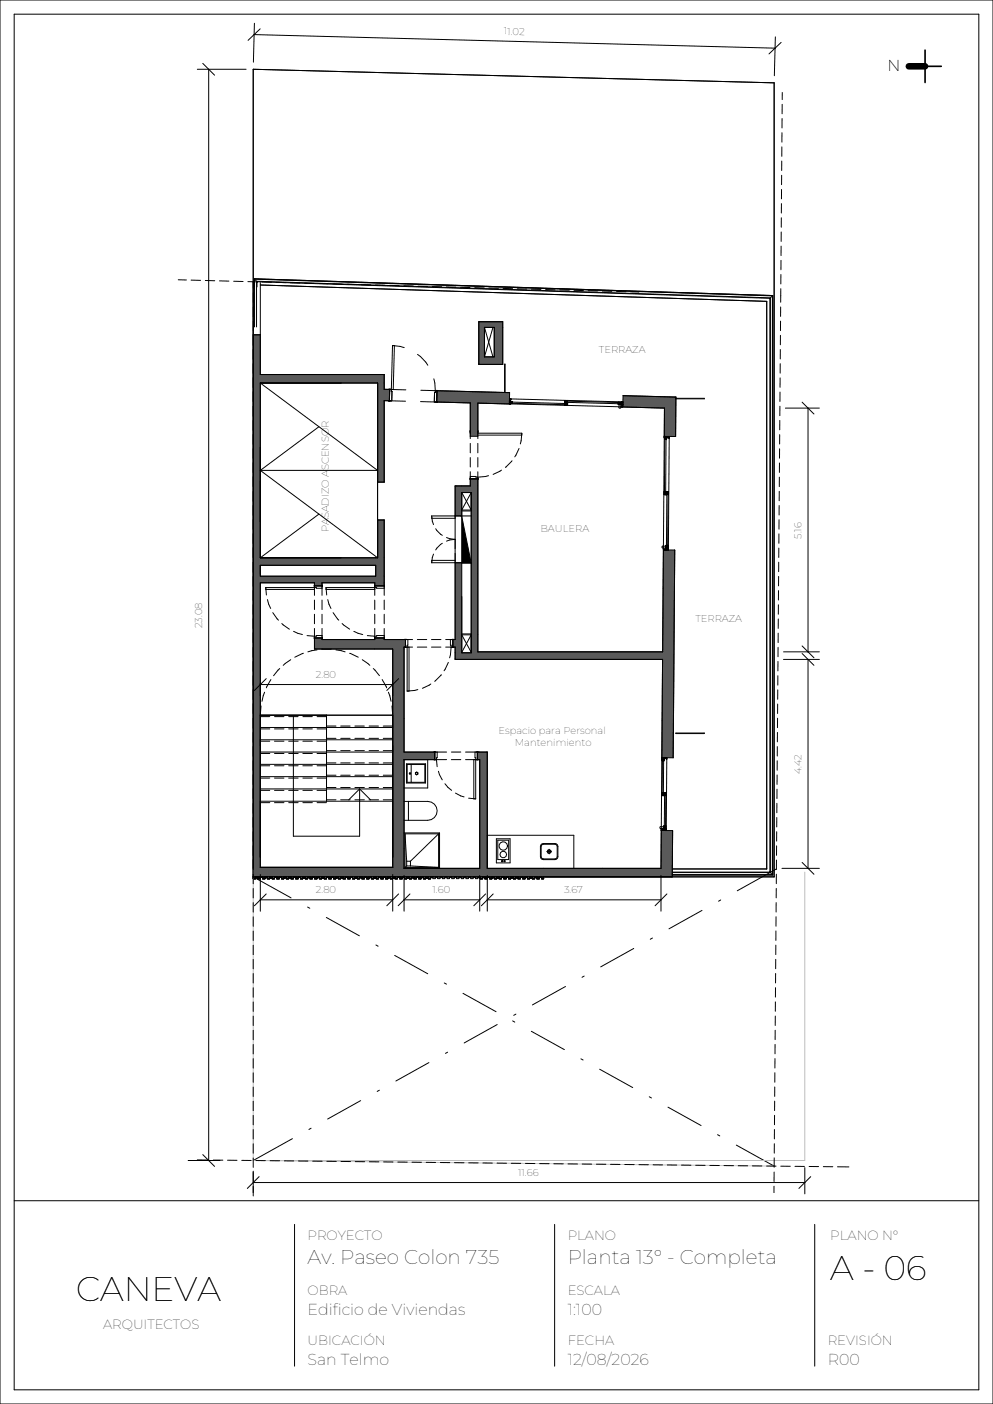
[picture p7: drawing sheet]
<svg xmlns="http://www.w3.org/2000/svg" width="210mm" height="297mm" viewBox="0 0 210 297" stroke-linecap="round" stroke-linejoin="round" font-family="sans-serif">
<path d="M53.9 70.8h1.1z" fill="#5a5a5a"/>
<path d="M97.6 109.2l2 9.9h-2z" fill="#000"/>
<path d="M53.5 70.8v114.7h88.7v-9.8h-2.4v8h-36.8v-24.6h-2.1v1.6h.5v23h-16v-23h6.5v-1.6h-6.5v-22.2h.3v-1.6h-4.5v-.4h-2v.4h-11.1v-.4h-1.6v2.4h16.5v46.2h-28v-60.2h11.5v.6h1.6v-.6h11.1v.6h2v-13.9h-1.4v8h-24.8v-37h24.8v21h1.4v-17.3l1.1 .1 .1-2.4-1.2-.1v-3.1h-26.2v-8.4zM96.2 102.8v6.3h1.4v-4.9h2v33.9h-2v-19.1h-1.4v16.3h-.5v1.6h.5v2.6h43.9l-.2 20.8h2.4l.4-44h-2.4l-.2 21.6h-39.1v-36.6h-1.6v1.5zM55 119.6h24.4v2.3h-24.4zM131.7 83.7v2.4l8.8 .2v6h2.4v-8.3zM92.4 82.6l-.1 2.4 7.1 .2v7.1h1.6v-7l6.7 .1 .1-2.4zM101.2 68v9.1h5.1v-9.1zM102.4 69.2h2.1v6.3h-2.1z" fill="#5a5a5a"/>
<g fill="none" stroke="#000" stroke-width=".21">
<path d="M165.4 19.6v1.5M165.3 37.1v2M165.3 34.1v2M165.3 31.1v2M165.3 28.1v2M165.4 25.1v2M165.4 22.1v2M37.7 59.2h1.7M40.4 59.2l2 .1M43.4 59.3l2 .1M46.4 59.4l2 .1M49.4 59.5h2"/>
<path d="M52.4 59.6h2M53.5 59.6h.2M53.8 59v10.2M53.8 59l.4 .5M53.8 59l109.5 3.6M54.2 59.5l108.7 3.5M54.2 59.5v9.7M54.3 59.6l.2 .1M54.3 59.6l108.5 3.5M54.3 59.6v1.1M55 59.8v19.4h26.2v3.1l4.6 .2M55.4 59.6l2 .1"/>
<path d="M58.4 59.7l2 .1M61.4 59.8l2 .1M64.4 59.9h2M67.4 60h2M165.1 58.1v2M165.1 55.1v2M165.2 52.1v2M165.2 49.1v2M165.2 46.1v2M165.2 43.1v2M165.3 40.1l-.1 2M53.5 70.8h1.5"/>
<path d="M53.7 60.7v-1.7l109.7 3.5v122.6h-21.2M55 60.3l107.1 3.4v120.1h-19.9M70.4 60l2 .1M73.4 60.1l2 .1M76.4 60.2l2 .1M79.4 60.3h2M82.4 60.4h2M83 73.1l-.3 9.7h.2l-.1 2M83 73.1h.4l-.2 9.3M83 73.1l2.5 .4M85.4 60.4l2 .1M88.3 75l1.7 1.6 .5 .6"/>
<path d="M88.4 60.5l2 .1M91.4 60.6l2 .1M94.4 60.7h2M97.4 60.8h2M100.4 60.8l2 .1M101.2 68h5.1v9.1h-5.1zM102.4 69.2h2.1v6.3h-2.1M102.4 69.2v6.3M102.4 69.2l1.8 6.3M103.4 60.9l2 .1M104.2 69.2l-1.8 6.3M106.4 61l2 .1"/>
<path d="M109.4 61.1h2M112.4 61.2h2M115.4 61.2l2 .1M118.4 61.3l2 .1M121.4 61.4l2 .1M124.4 61.5h2M127.4 61.6h2M130.4 61.6l2 .1M133.4 61.7l1.7 .1M162.8 63.1l-.1 .1M162.8 63.1v121.4M162.9 63v121.6"/>
<path d="M163.3 62.6l-.4 .4M163.3 62.6v122.4M165 79.9l-.1 2M165 76.9v2M165 73.9v2M165 70.9v2M165 67.9v2M165.1 64.9v2M165.1 61.1v2.8M55 81v37M55 81h24.8v37M55 81l24.8 18.5h-24.8"/>
<path d="M55 99.5l24.8 18.5M67.4 90.3l-12.4 9.2M82.2 84.8h.1M82.3 82.4h.3M82.4 82.4l-.1 2.4M82.5 84.8h-.3M85.7 84.9l-4.5-.2v17.3h-1.4M88.9 84.9l10.5 .3v7.6M89 82.5l18.8 .5-.1 2.4M91.7 80.1l.3 2.5v.4h-.1l-.1 2M92.2 85l.3 .1zM92.2 82.6h.3z"/>
<path d="M92.4 82.6l-.1 2.4M99.4 99.8v3h-3.2v32.5h-2M99.4 93.8v2M99.4 96.8v2M99.4 91.1v.3M99.4 92.3h1.6M101 93.8v2M101 96.8v2M101 99.8v38.1h39.1l.2-21.7M101 91.1v.3M101 91.6h9.3M106 99.4l-1.7 .9"/>
<path d="M106.7 83v-6h.1v6M107.7 85.4l-6.7-.1v7.5M107.7 85.4l32.8 .9-.2 30M107.7 85.4h.1M107.7 84.6h.1M107.7 85.3v.1M107.7 84.5h.3M107.7 85.4h.2M107.7 84.4l24 .6M107.7 85.4h.7M107.7 84.8h.1M107.7 85h.1"/>
<path d="M107.7 84.9h.3M107.7 84.9h.1M107.7 84.8l.3 .1M107.7 84.5v.4M107.7 85h.7M107.7 85v.4M107.8 84.7h.1M107.8 84.4h-.1M107.8 84.9h.1M107.8 84.5h-.1M107.8 84.4h.1M107.8 85.1h.1"/>
<path d="M107.8 85.1h-.1M107.8 85.2h.1M107.8 85.2h-.1M107.8 84.6h.1M107.8 84.4h.2M107.8 85.4h.1M107.8 84.9h-.1M107.8 84.4v.4M107.8 84.9l.1 .5M107.9 84.6h-.1M107.9 84.8l.1 .1M107.9 84.4l.1 .1"/>
<path d="M107.9 85.3h.1M107.9 85.2h.1M107.9 85.1h.1M107.9 85.3l11.7 .3 .1-.3M108 85.1h.1M108 85.2h.1M108 85h.1M108 84.9h.1M108 85.4h.1M108 84.9l-.1 .5M108 84.4h.1M108 84.4v.1"/>
<path d="M108 84.9v.1M108 85.2h-.1M108.1 85.1v.1M108.1 85.2h-.1M108.2 85.3h.1M108.2 85h.1M108.2 85l11.3 .3M108.3 85h.1M108.3 97.5l-1.4 1.4M108.3 85.3h.1M108.3 85v.3M108.4 85.3h.1"/>
<path d="M108.4 85.4h.1M108.4 85.3v.1M108.4 85h.1M109.8 94.9l-1 1.7M110.3 91.6v.4h-9.3M110.3 91.6l-.3 2.3M119.4 85.7h.6M119.4 85.6h.1M119.4 85.3h.1M119.4 85.1h.1M119.4 85.2h.1M119.4 84.8h.6"/>
<path d="M119.4 84.8v.5M119.4 85.2v.1M119.4 85.3l.1 .3M119.4 84.8v.4M119.4 84.8h.1M119.4 85.2h.2M119.5 85.6h.1M119.5 85.3h.1M119.5 85.1h.1M119.5 85.1v.1M119.5 85.2h.1M119.5 85.2v.1"/>
<path d="M119.5 85.1h.2M119.5 84.8h.1M119.6 85.2h.1M119.6 85.4h.1M119.6 85.2h.4M119.6 85.6l-.2 .1M119.6 85.2v.1M119.6 85.3h.1M119.6 85.1v.1M119.6 85.3v.1M119.6 84.8h.1M119.6 85.2h.2"/>
<path d="M119.7 85.2h.1M119.7 85.2v.1M119.7 85.3h.3M119.7 85.4h.1M119.7 85.3h.1M119.7 85.1h.1M119.7 84.8v.3M119.7 85h.1M119.7 85.6h.1M119.7 85.3v.3M119.7 85v.1M119.8 85.2h-.1"/>
<path d="M119.8 85.2v.1M119.8 85h.1M119.8 85v.3M119.8 85h-.1M119.8 85.3h-.4h.5M119.8 84.8l-.1 .1M119.8 85.2h.1M119.8 85.6h.1M119.8 85.1h.1M119.8 85v.1M119.8 85.2h.2M119.8 85l.1 .1"/>
<path d="M119.8 85.1v.1M119.8 85.2l.1 .1M119.8 84.9h.1M119.9 85.3h-.1M119.9 85.2v.1M119.9 85.2l-.1 .1M119.9 85.1l11 .3M119.9 85.1h.1M119.9 84.8v.1M119.9 85.2h.1M119.9 85.6h.1M119.9 85.4h.1"/>
<path d="M119.9 84.9l10.9 .2h-.1M119.9 84.9v.2M119.9 85.2v.2M119.9 84.8h.1M120 85.6h.1M120 85.3h.1M120 85.2h.1M120 85.7h.1M120 85.1h.1M120 85.2v.1M120 85.2h-.5M120 85.1v.6"/>
<path d="M120 84.8h.1M120 84.8h-.1M130.7 85.5h.8M130.7 85.4h.1M130.7 85.1h.1M130.7 85.1h.8M130.7 85.1l.1 .3-.1 .1M130.8 85.4h.1M130.8 85.1h.1M130.9 85.3h.1M130.9 85.4v.8l.3 .1 .1-.8h-.4M130.9 85.2h.1"/>
<path d="M130.9 85.1v.1M130.9 85.4h.1M130.9 85.3v.1M131 85.4h.1M131 85.2h.1M131 85.3v.1M131 85.1v.1M131 85.1h.1M131 85.4h.2M131.1 85.4h.1M131.1 85.1h.1M131.2 85.4h.1"/>
<path d="M131.2 85.1l.1 .1M131.3 85.4h.1M131.3 85.5v.1h-.4M131.4 85.4h.1M131.4 85.2h.1M131.4 86h.1M131.4 86h.3M131.4 85.6h.3M131.4 85.1v.1M131.4 85.4v.2M131.4 85.6h.1M131.4 85.1h.3"/>
<path d="M131.4 85.5h.1M131.4 85v.2M131.4 85.1h.1M131.4 85.5v.1M131.5 85.2h.1M131.5 85.5h.2M131.5 85.1h-.1M131.5 85.5h.1M131.5 85.1v.4M131.5 85.1h.1M131.5 85.4h.1M131.5 85.1l.1 .4"/>
<path d="M131.5 85.5h-.1M131.6 85h-.1M131.6 85.8h.1M131.6 85.3h.1M131.6 85.2h.1M131.6 85.5v.5M131.6 86h.1M131.6 85.5v.1M131.6 85.2v.1M131.6 85.9h.1M131.6 85.8v.1M131.6 85.7v.1"/>
<path d="M131.6 85.5h.1M131.7 85.9h.1M131.7 85.5h.1M131.7 85l-.1 .1M131.7 86h-.3M131.7 86h.1M131.7 85.7h-.1M131.7 85.5h-.2l.2 .1M131.7 85.1h.1M131.7 85h.1M131.7 86v.1M131.7 85.2l-.1 .1"/>
<path d="M131.7 85.5v.1M131.7 85.2h.1M140.5 92.3v.3M140.5 92.4h.1M140.5 92.3v.1M140.5 92.6h.1M140.5 92.3h.1M140.5 83.9l2.4 .1M140.5 92.3v.7M140.5 92.3l.1 .1M140.5 92.5h.4M140.6 92.9h.1"/>
<path d="M140.6 92.8v.1M140.6 92.6v.2M140.6 92.6h.1M140.6 92.5l-.1 .1M140.6 92.9v.1M140.6 93h.1M140.6 92.9l-.1 11.2h.3M140.6 92.9h.2M140.6 92.4h.1M140.7 92.3v.1M140.7 92.6h.1M140.7 92.4h.1"/>
<path d="M140.7 92.7h.1M140.7 92.5h.1M140.7 92.6v.1M140.7 92.5v.1M140.8 92.4h.1M140.8 92.6l-.1 .1M140.8 92.6h.1M140.8 92.7h-.1M140.8 92.6v.1M140.8 92.3v.1M140.8 92.8l.1 .1M140.8 93h.1"/>
<path d="M140.8 92.9v11.2M140.9 93h.1M140.9 92.9v.1M140.9 92.9h.1M140.9 92.6h.1M140.9 92.5v.1M140.9 92.3h.1M140.9 92.5v.5M140.9 92.3v.1M140.9 92.4v.4M141 92.4h.1M141 92.3v.3z"/>
<path d="M141 92.4l-.5 .1M141 92.3h.1M141 92.3v.2M141 92.5l-.1 .1M141 92.4h.5v.2M141 92.3v.3M141.1 92.3l.1 .1M141.2 92.4h.1M141.2 92.3v.1M141.2 92.4l.1 .1M141.3 92.4h.1M141.3 92.3v.1"/>
<path d="M141.4 92.3v.1M141.4 92.3h.1M141.4 92.6h.1M141.4 92.4v.2M141.5 92.6h-.1M141.5 92.6h.1M141.5 92.4v.2M141.5 92.3h.1M141.5 92.3l-.2 23.9h-.4M142.9 84v8.3h-2.4M142.9 84l-11.2-.3v2.4M142.9 84.2h6v.2h-6z"/>
<path d="M164.8 97.9v2M164.8 94.9v2M164.9 91.9v2M164.9 88.9v2M164.9 85.9v2M164.9 82.9v2M55 119.6h24.4v2.3h-24.4zM55 118h24.8M67.4 108.7l-12.4 9.3M79.8 110h1.4v15.9M91.3 119h6.3M91.3 109.1h8.3"/>
<path d="M91.3 109.1v.5h4.9M91.3 109.1l.4 1.9M91.7 117.2l-.4 1.8M92.1 111.8l1.4 1.4M93.5 114.9l-1.4 1.4M94.4 113.7l1.8 .4-1.8 .4M96.2 118.5h-4.9v.5M97.6 104.2v33.9h2v-33.9M97.6 104.2h2M97.6 109.2l2 9.9h-2M97.6 104.2l2 3.7h-2l2-3.7M97.6 108.1h2"/>
<path d="M99.4 101.3h1.6M99.4 101.1v.3M101 101.1v.3M103.3 100.6l-2.3 .3h-.4v-.1h-1.2M140 115.6l.8-.1v.4h-.7zM140.3 116.3h2.4M140.3 116.2h.1M140.3 116.1l.5 .1M140.3 116.1v.1M140.3 116.1h.1M140.3 116v.1M140.3 116.3h.1"/>
<path d="M140.3 116h.1M140.3 116v.3M140.4 104.6h.6M140.4 104v.6M140.4 104h.1M140.5 104h.1M140.5 104.6h.1M140.5 104.5h.1M140.5 104.4h.1M140.5 104.3h.1M140.5 104.1h.1M140.5 104v.2"/>
<path d="M140.5 104.3h.3M140.5 116.2v.1M140.5 116.2h.1M140.5 104.2h.1M140.6 116.3h.1M140.6 116.2h.1M140.6 116.3h-.1M140.7 104.3h.1M140.7 104.2v.1M140.7 104.2h.1M140.7 116v.3M140.7 116h.3"/>
<path d="M140.7 116.3h.1M140.7 116h.1M140.7 116.2v.1M140.7 116l.1 .1M140.8 104.5h.1M140.8 104.4l.1 .1M140.8 104.4h.1M140.8 116v.1M140.8 104h.5M140.8 104v.1M140.8 104.3h.1M140.8 116.1v.2"/>
<path d="M140.8 104.1h.1M140.8 104h.1M140.8 104.2h-.1M140.8 104.2h.1M140.8 104.6h.1M140.8 116.2v.1M140.8 104.3v.3M140.8 104.1v.1M140.8 116.1l.1 .1M140.8 116.2h.1M140.8 116.3h.1M140.8 104.5v.1"/>
<path d="M140.8 104.2l.1 .1M140.8 104v.5M140.8 104v.2M140.9 104.2h.1M140.9 104.1v.1M140.9 104.1h.1M140.9 104h.1M140.9 116.3h.1M140.9 116.1h.1M140.9 116.1h.3M140.9 104.4h.1M140.9 115.3v1"/>
<path d="M140.9 115.3h.1M140.9 104.4v.1M140.9 104.6h.1M140.9 104.6h-.1M140.9 104.5h.1M140.9 104.2v.2M140.9 104.2v.3M140.9 115.4h.1M140.9 115.4v.1M140.9 115.9h.1M140.9 115.8h.1M140.9 115.7h.1"/>
<path d="M140.9 104.3v.1M140.9 115.6h.1M140.9 104.3h.1M140.9 116h.1M140.9 104.3h-.1M140.9 116l.1 .1M141 104.2l-.1 .4M141 104.1h-.1M141 104.4h-.1M141 104.4h.1M141 104h-.1M141 116h.1"/>
<path d="M141 104.6h.1M141 116.3h.1M141 104.5h.1M141 104.5v.1M141 115.6h.1M141 104.3h.1M141 104.1h.1M141 104v.3M141 116.1h.1M141 104.3h.3M141 115.5v.1M141 104h.1"/>
<path d="M141 115.5h.1M141 116.2h.1M141 104.5l-.1 11M141 104.5h.3M141 104.2h.1M141 104.3v.1M141.1 104.4l-.1 .1M141.1 104.3h.1M141.1 104.3v.1M141.1 116.2h.1M141.1 104.4h.1M141.1 104.4h-.1"/>
<path d="M141.1 116.2v.1M141.1 116.1h.1M141.1 115.5v.1M141.1 115.5h.1M141.1 116.3h.1M141.1 116h.2v.3M141.1 116h.1M141.1 115.6h.1M141.1 116v.1M141.2 116h.1M141.2 115.6h.1M141.2 115.9h.1"/>
<path d="M141.2 115.8h.1M141.2 115.7h.1M141.2 115.3h.1M141.2 115.4h.1M141.2 115.6v.4M141.2 115.4v.1h-.5v.4h.2M141.2 116.1h.1M141.2 104.3l.1 .3M141.2 116.3h.1M141.2 104.5h.1M141.2 104.4v.1M141.2 115.3l.1 1"/>
<path d="M141.3 116.1h.1M141.3 116.3h-.1M141.3 104.5l-.1 11v-.2M141.3 104.5v.1M141.3 104.2h.1M141.3 116.1v.1M141.3 104.6h.1M141.3 104.5h.1M141.3 104h.1M141.3 104.3h.1M141.3 104.1h.1M141.3 104v.3"/>
<path d="M141.3 116.2v.1M141.3 116.3h.1M141.3 104v.6M142.7 116.3l-.4 44h-2.3M142.7 116.3l-.1 8.1M164.7 118.9l-.1 2M164.7 115.9v2M164.7 112.9v2M164.7 109.9v2M164.8 106.9l-.1 2M164.8 103.9v2M164.8 100.9v2"/>
<path d="M56.2 124.3h10.7v.1h1.2M56.2 124.3v.4h10.3M56.2 124.3l.1 1.6M56.6 126.8l.6 1.9M57.7 129.6l1.2 1.6M59.6 131.9l1.6 1.2M61.5 139.5l-1.6 1.2M62.1 133.5l1.8 .7M64.1 138.2l-1.8 .8M66.5 125.9v-2.6h-11.5v60.2h28v-46.2h-16.5v-4.4M66.5 134.9h1.6M66.5 123.9h1.6"/>
<path d="M66.5 134.8v.3M66.5 123.8v.3M66.5 126.9v2M66.5 129.9v2M67.1 137.5l-2 .4M68 137.3h2M68.1 134.4h-1.2v.2l-2-.2M68.1 125.9v-2.6h11.1v2.6M68.1 132.9v2.4h11.1v-2.4M68.1 134.8v.3M68.1 123.8v.3M68.1 126.9v2"/>
<path d="M68.1 129.9v2M68.9 124.3h10.7v.1h1.6M68.9 124.3v.4h10.3M68.9 124.3l.2 1.6M69.3 126.8l.7 1.9M70.4 129.6l1.2 1.6M71 137.5l2 .4M72.3 131.9l1.6 1.2M73.9 138.2l1.9 .8M74.8 133.5l1.9 .7M76.6 139.5l1.6 1.2M79.2 126.9v2"/>
<path d="M79.2 129.9v2M79.2 134.9h2M79.2 123.9h2M79.2 134.8v.3M79.2 123.8v.3M81.2 126.9v2M81.2 129.9v2M81.2 132.9v2.4h6M81.2 134.4h-1.6v.2l-1.9-.2M81.2 134.8v.3M81.2 123.8v.3M85.6 135.3h.3"/>
<path d="M85.6 136.9h.3M85.7 135.3v1.6M86.2 135.3v1.2h-.1v9.7M86.5 136.9v9.3h-.4M87.2 136.9h-1.8v22.2h9M88.2 135.3h2M88.2 136.9h2M91.2 135.3h2M91.2 136.9h2M94.2 136.9h2v2.6h43.9l-.3 36.2h2.4v9.8M95.2 135.3v1.2h.2v.4l-.3 2.2M95.6 135.3h.3"/>
<path d="M95.6 136.9h.3M95.7 135.3v1.6M97.6 138l2-3.7h-2l2 3.7M97.6 134.1h2M164.5 139.9v2M164.5 136.9v2M164.6 133.9l-.1 2M164.6 130.9v2M164.6 127.9v2M164.6 124.9v2M164.6 121.9v2M55 159.4h2"/>
<path d="M55 156.8h2M55 154.2h2M55 151.6h2M55 153.9h28M55 156.5h28M55 159.1h28M55.2 149.3l-.2 2h28l-.1-2M56 146.4l-.6 1.9M57.3 143.7l-1 1.8M58 159.4h2M58 156.8h2M58 154.2h2"/>
<path d="M58 151.6h2M59.2 141.4l-1.3 1.5M61 159.4h2M61 156.8h2M61 154.2h2M61 151.6h2M62 151.5v25.4h14v-10M64 159.4h2M64 156.8h2M64 154.2h2M64 151.6h2M67 159.4h2"/>
<path d="M67 156.8h2M67 154.2h2M67 151.6h2M69 151.3v18.2M69 153.6h2M69 156.2h2M69 158.8h2M72 153.6h2M72 156.2h2M72 158.8h2M75 153.6h2M75 156.2h2"/>
<path d="M75 158.8h2M78 153.6h2M78 156.2h2M78 158.8h2M78.9 141.4l1.3 1.5M80.8 143.7l1 1.8M81 153.6h2M81 156.2h2M81 158.8h2M82.1 146.4l.6 1.9M88.4 145.9l-2.3 .3M91.1 144.7l-1.8 .9"/>
<path d="M91.8 159.1h.3M91.9 159.1v1.6M92.4 159.1v1.2h-.1l.1 1.9M93.3 142.7l-1.4 1.4M94.8 140.1l-.9 1.8M95.4 159.1h2M98.4 159.1h4.6v24.6h36.8l.1-8.4M100.4 159.1v1.2h.2v8.7M100.8 159.1h.3M100.9 159.1v1.6M142.9 155h6v.2h-6zM164.4 157.9v2"/>
<path d="M164.4 154.9v2M164.4 151.9v2M164.4 148.9v2M164.5 145.9l-.1 2M164.5 142.9v2M55 169.5h28M55 169.8h2M55 167.2h2M55 164.6h2M55 162h2M55 161.7h28M55 164.3h28"/>
<path d="M55 166.9h28M58 169.8h2M58 167.2h2M58 164.6h2M58 162h2M61 169.8h2M61 167.2h2M61 164.6h2M61 162h2M64 169.8h2M64 167.2h2M64 164.6h2"/>
<path d="M64 162h2M67 169.8h2M67 167.2h2M67 164.6h2M67 162h2M69 161.4h2M69 164h2M69 166.6h2M69 169.2h2M72 161.4h2M72 164h2M72 166.6h2"/>
<path d="M72 169.2h2M75 161.4h2M75 164h2M75 166.6h2M75 169.2h2M76 166.9l-2.3 2.3M76 166.9l2.3 2.3M78 161.4h2M78 164h2M78 166.6h2M78 169.2h2M81 161.4h2"/>
<path d="M81 164h2M81 166.6h2M81 169.2h2M85.4 169.5h5a2 2 0 0 1 2 2 2 2 0 0 1-2 2h-5M85.4 176.2h7.5v7.5M85.6 176.4h7.1M85.6 176.4v7.1M85.6 176.4l.4 5.8M85.9 161.6h4.1v4h-4.1zM86.1 161.7h3.7v3.8h-3.7zM86.4 169.5v4M86.6 163.6h.2z"/>
<path d="M86.6 163.5l.2 .1-.1 .1zM86.9 161.7v3.8M87.8 163.4l.3-.1 .3 .1v.3l-.3 .2-.3-.2zM87.9 163.5l.2-.2 .2 .2v.2l-.2 .1-.2-.1zM90.4 160.7v6h-5M91.8 160.7h.3M92.7 163.1l.8 1.9M92.7 176.4v7.1M92.7 176.4l-5.9 5.8M94.1 165.8l1.4 1.4M94.4 160.7h-9v23h16v-23h-3M95.4 160.7h2"/>
<path d="M96.3 167.7l1.8 .9M99.1 168.8l1.5 .2M100.2 160.7v8.3h.4M100.8 160.7h.3M103 176.7h18.3v7M105 177.4h2.9v5.1h-2.9zM105.3 177.7h2.3v4.1h-2.3zM114.4 178.7l.5-.3 2.8 .1 .3 .5-.1 2.5-.5 .3-2.8-.1-.3-.5zM114.6 178.7l.3-.1h2.5l.3 .1 .1 .3v2.2l-.1 .3-.3 .2h-2.5l-.3-.2-.2-.3v-2.2zM115.9 179.8l.3-.1 .3 .2v.4l-.3 .2-.3-.1-.2-.3zM115.9 179.8h.3l.2 .2v.3l-.2 .2-.3-.1-.1-.3zM116.1 179.6v1"/>
<path d="M139.8 175.6l.1 .1M139.8 175.6h.1M139.8 175.5h.1M139.9 175.5h.1M139.9 175.4h.1M139.9 175.6h.1M139.9 175.5l.5 .1M139.9 175.3v.3M139.9 160.6h.1M139.9 160.4h.1M140 168.3h.5M140 160.4h.1"/>
<path d="M140 160.3v.1M140 167.6v.7M140 167.6h.1M140 160.5l.5 .1M140 160.5v.1M140 160.3h.4M140 168.3h.1M140 168.2h.1M140 168.1h.1M140 167.9v.1M140 160.3h.1M140 167.8h.1"/>
<path d="M140 167.7l.3 .1M140 167.7h.1M140 167.6v.1M140 160.4l-.1 .1M140 168h.3M140 168h.1M140 160.4v.1M140 160.3v.3M140 175.6v.1M140 160.9h.1M140 160.5v.4M140 160.8h.1"/>
<path d="M140 175.6h.1M140 175.5v.1M140 175.5h.1M140.1 160.5h-.1M140.1 175.6h-.1M140.1 160.8l-.1 7M140.1 160.7v.1M140.1 175.5h.1M140.1 175.6h.1M140.1 160.5l.1 .1M140.1 160.3h.1M140.1 175.5v.1"/>
<path d="M140.2 160.5h.1M140.2 160.4h.1M140.2 175.6l-.1 .1M140.2 160.6h.1M140.2 160.3v.1M140.2 167.9h.1M140.2 167.9v.1M140.2 160.3h.1M140.2 167.8h.1M140.2 167.8v.1M140.3 160.6h-.1M140.3 160.5l-.1 .1"/>
<path d="M140.3 160.3h.1M140.3 168.2h.1M140.3 168.1h.1M140.3 167.6v.2M140.3 167.6l.5 .1M140.3 175.6h-.4M140.3 175.3v.3M140.3 175.3l.1 .1M140.3 160.3h-.1M140.3 174.9v.4M140.3 167.7h.1M140.3 168h.1"/>
<path d="M140.3 175.6v.1M140.3 175.4h.1M140.3 167.9h.1M140.3 160.7v.1M140.3 160.8h.1M140.3 167.6v.1M140.3 168v.3M140.3 175.4l.6 .1M140.3 167.7v.1M140.3 175.4l.1 .1M140.3 168.3h.1M140.3 160.9h.1"/>
<path d="M140.3 160.8v.1M140.3 167.7v.4M140.3 175.6l.1 .1M140.3 175.6h.1M140.4 175.6h.1M140.4 160.5h.1M140.4 160.8h-.3M140.4 160.5v.4M140.4 168h.1M140.4 175.4v.2M140.4 167.8h.1M140.4 167.7h.1"/>
<path d="M140.4 175.5v.1M140.4 160.3h.1M140.4 160.5l-.1 7.3M140.4 167.9h.1M140.4 168.3h.1M140.4 160.6h.1M140.4 175.5h.4M140.4 167.9v.1M140.4 167.9h-.2M140.4 167.8v.3M140.4 168v.1M140.4 160.5v.1"/>
<path d="M140.4 168.1h.1M140.4 160.4h.1M140.4 160.3v.3M140.4 174.7v.7M140.4 174.7h.1M140.4 168.2h.1M140.4 167.9h-.1M140.4 174.8h.4M140.4 175.2v.1M140.4 175.1h.1M140.5 175.4h.1M140.5 174.7h.1"/>
<path d="M140.5 160.3v.1M140.5 167.7h.1M140.5 174.7l-.1 .1M140.5 175h.1M140.5 167.8h.1M140.5 175.3h.1M140.5 168.3h.1M140.5 160.4l-.1 .1M140.5 174.9h.1M140.5 160.4h-.5M140.5 160.4h.1M140.5 160.3h.1"/>
<path d="M140.5 168h.1M140.5 167.8l-.1 .5M140.5 175.2h-.9v-.3h.7v.4M140.5 175.2h.1M140.5 167.7v.1M140.5 175v.1M140.5 174.9v.1M140.5 168.1h.1M140.5 160.3h.4M140.5 160.3v.2M140.5 168.1v.2M140.5 160.6h.1"/>
<path d="M140.5 160.5v.1M140.5 167.9h.1M140.5 167.7v.2M140.5 168h-.1M140.5 167.9h.3M140.5 168.2h.3M140.5 160.4v.1M140.5 160.3v.3M140.5 175.6v.1M140.5 168.2v.1M140.5 168.2l-.1 6.6M140.5 167.8v.1"/>
<path d="M140.5 174.9l-.1 .1M140.5 167.8h-.1M140.5 174.9l-.2-.1v.5M140.6 175.6h.1M140.6 175.5v.1M140.6 168.1h.1M140.6 168h.1M140.6 168.1h-.2M140.6 168v.1M140.6 175.5h.1M140.7 160.3h.1M140.7 175.4h.1"/>
<path d="M140.7 160.4h.1M140.7 175.6h.1M140.7 174.9l.1 .4M140.7 174.9h.1M140.7 160.3v.1M140.7 174.8v.1M140.7 175.3h.1M140.7 175.2h.1M140.7 175.1v.1M140.7 175.1h.1M140.7 175v.1M140.7 174.9v.1"/>
<path d="M140.7 174.7h.1M140.7 175h.1M140.8 168h.1M140.8 160.3h.1M140.8 160.3v.1M140.8 174.7v.1M140.8 174.7h.1M140.8 168.1v.2M140.8 168.1h.1M140.8 160.4h.1M140.8 174.8h-.1M140.8 175.4h.1"/>
<path d="M140.8 168.2l-.1 6.6M140.8 167.8v.1M140.8 175.6h.1M140.8 174.7v.9h-.4M140.8 168.3h.1M140.8 167.7h.1M140.8 167.9h.1M140.8 167.7v.1M140.8 167.7v.6M140.9 175.6h.1M140.9 160.3h.1M140.9 160.3l.1 .1h-.5"/>
<path d="M140.9 160.3l.1 .3M140.9 160.6h.1M140.9 160.5h.1M140.9 160.5v.1M141 160.5v.1M141 160.3h.1M141 160.6l-.1 15.1M141 160.4l-.1 .2M141 160.3v.3M141 160.3v.1M164.2 178.9v2M164.2 175.9v2"/>
<path d="M164.3 172.9l-.1 2M164.3 169.9v2M164.3 166.9v2M164.3 163.9v2M164.3 160.9v2M53.5 185.8h.5v-.2h.5v.2h.5M53.5 186.9v-172.2l110.2 2.8v168h-110.2l8 4.4M53.5 187.9v2M53.5 190.9v2M53.5 193.9v2M53.5 196.9v2M53.5 199.9v2"/>
<path d="M55 185.6h.5v.2h.5v-.2h.5v.2h.5v-.2h.5v.2h.5v-.2h.5v.2h.5v-.2h.5v.2h.5v-.2h.5v.2h.5v-.2h.5v.2h.5v-.2h.5v.2h.5v-.2h.5v.2h.5v-.2h.5v.2h.5v-.2h.5v.2h.5v-.2h.5v.2h.5v-.2h.5v.2h.5v-.2h.5v.2h.5v-.2h.5v.2h.5v-.2h.5v.2h.5v-.2h.5v.2h.5v-.2h.5v.2h.5v-.2h.5v.2h.5v-.2h.5v.2h.5v-.2h.5v.2h.5v-.2h.5v.2h.5v-.2h.5v.2h.5v-.2h.5v.2h.5v-.2h.5v.2h.5v-.2h.5v.2h.5v-.2h.5v.2h.5v-.2h.5v.2h.5M55 185v7.7M55 190.3h28M56.3 189.1l-2.5 2.5M65 191.9l.5 .2M69 194.1l7 3.8M79.5 199.9l.5 .2M83 185v7.7M84.3 189.1l-2.5 2.5M85.6 183.5h7.1M86 182.2h.8M86 182.2v1"/>
<path d="M86 183.2h.8M86 183.2l-.4 .3M86.8 182.2v1M86.8 183.2l5.9 .3M91.4 185.5v.1M101.4 185.5v.1M106.2 182l.1 .2-.2-.1zM106.7 182l.1 .2-.2-.1zM114.9 185.5v.3h-.4v-.2h-.5v.2h-.5v-.2h-.5v.2h-.5v-.2h-.5v.2h-.5v-.2h-.5v.2h-.5v-.2h-.5v.2h-.5v-.2h-.5v.2h-.5v-.2h-.5v.2h-.5v-.2h-.5v.2h-.5v-.2h-.5v.2h-.5v-.2h-.5v.2h-.5v-.2h-.5v.2h-.5v-.2h-.5v.2h-.5v-.2h-.5v.2h-.5v-.2h-.5v.2h-.5v-.2h-.5v.2h-.5v-.2h-.5v.2h-.5v-.2h-.5v.2h-.5v-.2h-.5v.2h-.5v-.2h-.5v.2h-.5v-.2h-.5v.2h-.5v-.2h-.5v.2h-.5v-.2h-.5v.2h-.5v-.2h-.5v.2h-.5v-.2h-.5v.2h-.5v-.2h-.5v.2h-.5v-.2h-.5v.2h-.5v-.2h-.5v.2h-.5v-.2h-.5v.2h-.5v-.2h-.5v.2h-.5v-.2h-.5v.2h-.5v-.2h-.5v.2h-.5v-.2h-.5M115.6 180.1h1M138 198.4l-.5 .3M142.2 185h21.1"/>
<path d="M142.2 184.6h20.7M142.2 184.5h20.6M148.4 192.6l-6.9 3.9M152.4 190.4l-.5 .2M162.7 184.4l.1 .1M162.9 184.6l.4 .4M164.1 199.9l-.1 2M164.1 196.9v2M164.1 193.9v2M164.1 190.9v2M164.1 187.9v2M164.2 184.9l-.1 2"/>
<path d="M164.2 183.8l-8.3 4.6M164.2 181.9v2M53.5 202.9v2M53.5 205.9v2M53.5 208.9v2M53.5 211.9v2M53.5 214.9v2M53.5 217.9v2M83.5 202.1l6.9 3.9M93.9 207.9l.5 .3M97.9 210.1l7 3.9M105.1 216.7l-7 3.9"/>
<path d="M108.4 215.9l.5 .3M109.1 214.5l-.5 .3M112.3 218.1l7 3.9M119.6 208.7l-7 3.9M123.5 206.5l-.4 .2M134 200.6l-7 3.9M163.9 217.9v2M163.9 214.9v2M164 211.9l-.1 2M164 208.9v2M164 205.9v2M164 202.9v2"/>
<path d="M53.5 220.9v2M53.5 223.9v2M53.5 226.9v2M53.5 229.9v2M53.5 232.9v2M53.5 235.9v2M53.5 238.9v2M65.8 238.6l-.5 .3M76.3 232.8l-7 3.9M80.2 230.6l-.4 .3M90.7 224.8l-7 3.9M94.7 222.6l-.5 .2"/>
<path d="M122.8 224l.5 .2M126.8 226.2l7 3.8M137.3 232l.4 .2M141.2 234.2l7 3.9M163.8 238.9l-.1 2M163.8 235.9v2M163.8 232.9v2M163.8 229.9v2M163.8 226.9v2M163.9 223.9v2M163.9 220.9v2M3 254h204"/>
<path d="M41.7 245.3l2.4 .1M45.1 245.4h2M48.1 245.4h2M51.1 245.4l2 .1M53.5 241.9v2M53.5 244.9v2M53.5 247.9v2M53.5 250.9v1.4M54.1 245.5h2M57.1 245.5h2M60.1 245.5l2 .1M61.8 240.8l-8.3 4.7"/>
<path d="M62.3 259v30M63.1 245.6h2M66.1 245.6h2M69.1 245.6l2 .1M72.1 245.7h2M75.1 245.7h2M78.1 245.7l2 .1M81.1 245.8h2M84.1 245.8h2M87.1 245.8h2M90.1 245.9h2M93.1 245.9h2"/>
<path d="M96.1 245.9h2M99.1 246h2M102.1 246h2M105.1 246h2M108.1 246.1h2M111.1 246.1h2M114.1 246.1h2M117.1 246.1l2 .1M117.3 259v30M120.1 246.2h2M123.1 246.2h2M126.1 246.2l2 .1"/>
<path d="M129.1 246.3h2M132.1 246.3h2M135.1 246.3l2 .1M138.1 246.4h2M141.1 246.4h2M144.1 246.4l2 .1M147.1 246.5h2M150.1 246.5h2M151.7 240l.5 .3M153.1 246.5l2 .1M155.7 242.2l8 4.5M156.1 246.6h2"/>
<path d="M159.1 246.6h2M162.1 246.6l2 .1M163.7 250.9v1.4M163.7 247.9v2M163.7 244.9v2M163.7 241.9v2M165.1 246.7h2M168.1 246.7h2M171.1 246.7l2 .1M172.3 259v30M174.1 246.8h2M177.1 246.8h2.4"/>
<circle cx="106.4" cy="178.9" r=".9"/>
<circle cx="106.4" cy="180.7" r=".7"/>
</g>
<path d="M53.5 183.8v61.7M170.2 184.5v61h-116.7M53.5 245.5l110.2 1.2" fill="none" stroke="#c0c0c0" stroke-width=".21"/>
<path d="M192.2 14h6.8M195.6 10.6v6.9" fill="none" stroke="#000" stroke-width=".35"/>
<path d="M192.2 14h3.4" fill="none" stroke="#000" stroke-width="1.4"/>
<path d="M66.8 186.9h4.4v2.6h-4.4z" fill="#fff"/>
<path d="M41.7 14.7h10.3M42.9 13.4l2.5 2.5M44.1 14.7v230.8M39.8 245.5h6.7M42.9 244.2l2.5 2.5" fill="none" stroke="#000" stroke-width=".21"/>
<path d="M40.7 127.3h2.6v5.6h-2.6z" fill="#fff"/>
<path d="M53.5 250.1h116.7M53.5 247.7v5.3M54.8 248.9l-2.5 2.5M170.2 247v5.5M171.4 248.9l-2.5 2.5" fill="none" stroke="#000" stroke-width=".21"/>
<path d="M109.6 246.7h4.5v2.6h-4.5z" fill="#fff"/>
<path d="M53.7 7.3l110.2 2.9M53.8 4.9l-.2 8.3M55 6.1l-2.5 2.4M164 7.8l-.3 8.2M165.2 9l-2.6 2.4" fill="none" stroke="#000" stroke-width=".21"/>
<path d="M106.6 5.2l4.6 .2v2.5l-4.7-.1z" fill="#fff"/>
<path d="M55 144.8h28M55 144.5v2.7M56.3 143.5l-2.5 2.5M83 144.5v2.7M84.3 143.5l-2.5 2.5" fill="none" stroke="#000" stroke-width=".21"/>
<path d="M66.8 141.3h4.4v2.6h-4.4z" fill="#fff"/>
<path d="M85.4 190.3h16M85.4 190.3l-1.2 1.3M85.4 185.2v7.5M86.7 189.1l-1.3 1.2M101.4 185.2v7.5M102.7 189.1l-2.5 2.5" fill="none" stroke="#000" stroke-width=".21"/>
<path d="M91.5 186.9h3.9v2.6h-3.9z" fill="#fff"/>
<path d="M103 190.3h36.8M103 185.2v7.5M104.3 189.1l-2.5 2.5M139.8 185.2v7.5M141 189.1l-2.5 2.5" fill="none" stroke="#000" stroke-width=".21"/>
<path d="M119.3 186.9h4.1v2.6h-4.1z" fill="#fff"/>
<path d="M165.7 139.5h7.6M169.6 138.2l2.5 2.5M170.9 139.5v44.2M165.3 183.7h8M169.6 182.4l2.5 2.5" fill="none" stroke="#000" stroke-width=".21"/>
<path d="M167.4 159.4h2.6v4.4h-2.6z" fill="#fff"/>
<path d="M166.1 86.3h7.2M169.6 85.1l2.5 2.5M170.9 86.3v51.6M165.7 137.9h7.6M169.6 136.6l2.5 2.5" fill="none" stroke="#000" stroke-width=".21"/>
<path d="M167.4 110.3h2.6v3.7h-2.6z" fill="#fff"/>
<path d="M0 0h210v297h-210zM3 3h204v291h-204z" fill="none" stroke="#000" stroke-width=".21"/>
<g fill="#fff">
<path d="M16.1 268.3h32.2v8.8h-32.2z"/>
<path d="M65 263.2h42v5.2h-42z"/>
<path d="M65 274.9h35v4.1h-35z"/>
<path d="M65 285.5h17.8v4.1h-17.8z"/>
<path d="M175.6 263.7h21.8v8.8h-21.8z"/>
<path d="M120 263.2h45.3v5.2h-45.3z"/>
<path d="M120 274.9h7.6v4.1h-7.6z"/>
<path d="M120 285.5h18v4.1h-18z"/>
<path d="M175 285.5h7v4.1h-7z"/>
</g>
<g font-size="7.2">
<text x="16.1" y="275.3">CANEVA</text>
<text x="175.6" y="270.7">A - 06</text>
</g>
<g font-size="4.2">
<text x="65" y="267.3">Av. Paseo Colon 735</text>
<text x="120" y="267.3">Planta 13° - Completa</text>
</g>
<g font-size="3.4">
<text x="187.7" y="15">N</text>
<text x="65" y="278.1">Edificio de Viviendas</text>
<text x="120" y="278.1">1:100</text>
<text x="65" y="288.7">San Telmo</text>
<text x="120" y="288.7">12/08/2026</text>
<text x="175" y="288.7">R00</text>
</g>
<g font-size="2.8">
<text x="65" y="262.2">PROYECTO</text>
<text x="120" y="262.2">PLANO</text>
<text x="175.6" y="262.2">PLANO N°</text>
<text x="65" y="274">OBRA</text>
<text x="120" y="274">ESCALA</text>
<text x="21.8" y="281.2">ARQUITECTOS</text>
<text x="65" y="284.6">UBICACIÓN</text>
<text x="120" y="284.6">FECHA</text>
<text x="175" y="284.6">REVISIÓN</text>
</g>
<g font-size="2.1">
<text x="106.5" y="7.3" transform="rotate(1 106.5 7.3)">11.02</text>
<text x="126.6" y="74.6">TERRAZA</text>
<text x="69.5" y="112.6" transform="rotate(-90 69.5 112.6)">PASADIZO ASCENSOR</text>
<text x="114.3" y="112.5">BAULERA</text>
<text x="169.5" y="114" transform="rotate(-90 169.5 114)">5.16</text>
<text x="147" y="131.5">TERRAZA</text>
<text x="42.7" y="132.9" transform="rotate(-90 42.7 132.9)">23.08</text>
<text x="66.8" y="143.4">2.80</text>
<text x="105.4" y="155.2">Espacio para Personal</text>
<text x="108.8" y="157.8">Mantenimiento</text>
<text x="169.5" y="163.8" transform="rotate(-90 169.5 163.8)">4.42</text>
<text x="66.8" y="188.9">2.80</text>
<text x="91.5" y="188.9">1.60</text>
<text x="119.3" y="188.9">3.67</text>
<text x="109.6" y="248.7">11.66</text>
</g>
</svg>
